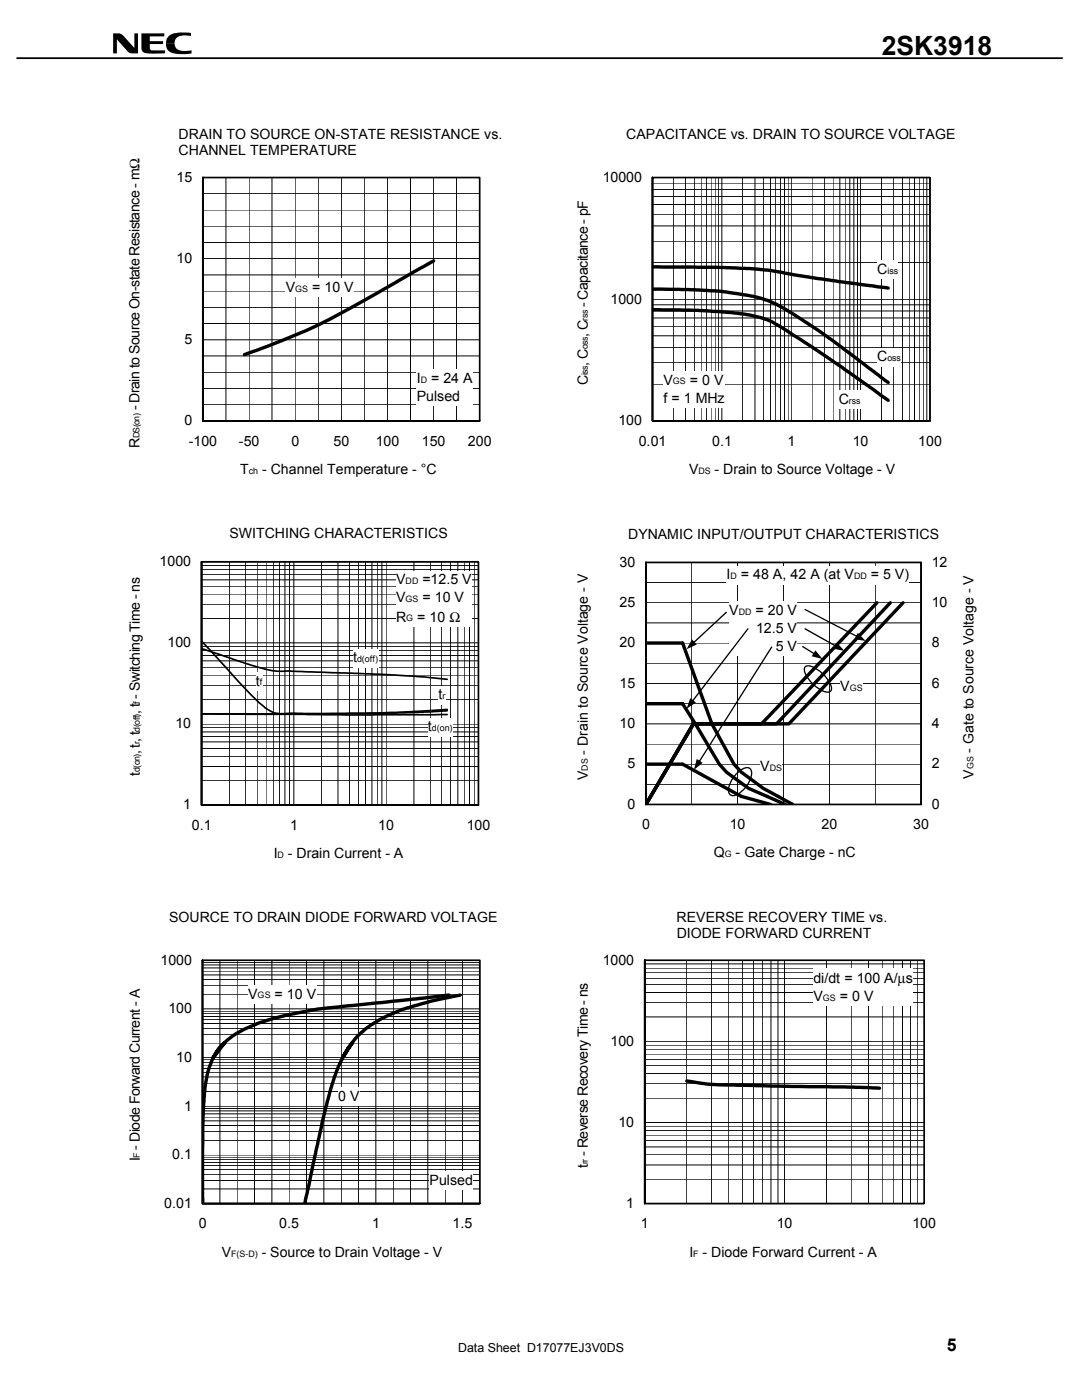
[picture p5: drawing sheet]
<svg xmlns="http://www.w3.org/2000/svg" width="216mm" height="279mm" viewBox="0 0 216 279" stroke-linecap="round" stroke-linejoin="round" font-family="sans-serif">
<path d="M22.6 6.7a2.29 2.29 0 0 1 2.4 .9l1.8 1.9v-2.8h.7v4a2.42 2.42 0 0 1-2.5-1l-1.7-1.8v2.8h-.7zM28.2 6.7h4.6v.6h-2.9v.9h2.6v.6h-2.6v1a4.7 4.7 0 0 0 2.8 .3h.2v.5l-2.8 .1a1.8 1.8 0 0 1-1.8-.7zM33.6 7.3a4.5 4.5 0 0 1 3.6-.8l.9 .1v.6l-.8-.1a1.81 1.81 0 0 0-2.5 1.6h-1.7l.1-.6zM33.1 8.7h1.7a1.56 1.56 0 0 0 2 1.5l1.4-.2v.7a9 9 0 0 1-4.1-.2 1.67 1.67 0 0 1-1-1.8z" fill="#000"/>
<path d="M3.3 11.6h208.8" fill="none" stroke="#000" stroke-width=".35"/>
<g fill="#fff">
<path d="M34.8 33h64.1v57.6h-64.1z"/>
<path d="M40.5 35.4h55.2v48.6h-55.2z"/>
</g>
<g fill="none" stroke="#000" stroke-width=".2">
<path d="M40.5 38.7h55.2M40.5 35.4h55.2v48.6M45.1 35.4v48.6M49.7 35.4v48.6M54.3 35.4v48.6M58.9 35.4v48.6M63.5 35.4v48.6M68.1 35.4v48.6M72.7 35.4v48.6M77.3 35.4v48.6M81.9 35.4v48.6M86.5 35.4v48.6"/>
<path d="M91.1 35.4v48.6M40.5 58.1h55.2M40.5 54.9h55.2M40.5 48.4h55.2M40.5 45.1h55.2M40.5 41.9h55.2M40.5 51.6h55.2M40.5 77.5h55.2M40.5 74.3h55.2M40.5 71h55.2M40.5 64.6h55.2M40.5 61.3h55.2"/>
<path d="M40.5 67.8h55.2M40.5 80.8h55.2"/>
</g>
<path d="M40.5 35.4h55.2v48.6h-55.2v-48.6v48.6h55.2" fill="none" stroke="#000" stroke-width=".34"/>
<path d="M86.5 52.1l-10.2 5.8a133.3 133.3 0 0 1-22.9 11.2l-4.6 1.7" fill="none" stroke="#000" stroke-width=".68"/>
<g fill="#fff">
<path d="M83.1 73.8h11.2v7.2h-11.2z"/>
<path d="M57 55.6h13.6v3.6h-13.6z"/>
<path d="M119.8 33h68.9v57.6h-68.9z"/>
<path d="M130.2 35.4h55.4v48.6h-55.4z"/>
</g>
<g fill="none" stroke="#000" stroke-width=".2">
<path d="M130.2 39.2h55.4M130.2 37.8h55.4M130.2 36.5h55.4M130.2 35.4h55.4v48.6M134.3 35.4v48.6M136.8 35.4v48.6M138.5 35.4v48.6M139.9 35.4v48.6M140.9 35.4v48.6M141.9 35.4v48.6M142.7 35.4v48.6M143.4 35.4v48.6"/>
<path d="M144 35.4v48.6M148.2 35.4v48.6M150.6 35.4v48.6M152.4 35.4v48.6M153.7 35.4v48.6M154.8 35.4v48.6M155.7 35.4v48.6M156.5 35.4v48.6M157.2 35.4v48.6M157.9 35.4v48.6M162 35.4v48.6M164.5 35.4v48.6"/>
<path d="M166.2 35.4v48.6M167.6 35.4v48.6M168.6 35.4v48.6M169.6 35.4v48.6M170.4 35.4v48.6M171.1 35.4v48.6M171.7 35.4v48.6M175.9 35.4v48.6M178.3 35.4v48.6M180.1 35.4v48.6M181.4 35.4v48.6M182.5 35.4v48.6"/>
<path d="M183.4 35.4v48.6M184.2 35.4v48.6M184.9 35.4v48.6M130.2 52.4h55.4M130.2 48.1h55.4M130.2 45.1h55.4M130.2 42.8h55.4M130.2 40.8h55.4M130.2 59.7h55.4M130.2 76.7h55.4M130.2 72.4h55.4M130.2 69.4h55.4"/>
<path d="M130.2 67h55.4M130.2 65.1h55.4M130.2 63.5h55.4M130.2 62.1h55.4M130.2 60.8h55.4"/>
</g>
<path d="M130.2 35.4h55.4v48.6h-55.4v-48.6v48.6h55.4" fill="none" stroke="#000" stroke-width=".34"/>
<path d="M130.2 53.3l15.3 .1a62.9 62.9 0 0 1 13.9 1.6l17.8 2.5M130.2 57.7l9.1 .2a54.8 54.8 0 0 1 13.8 2l3.6 1.8 6.7 4.3 13.8 10.3M130.2 61.8l9 .1 3.1 .2a33.4 33.4 0 0 1 11.9 2.2l10.8 6.9 12.2 8.7" fill="none" stroke="#000" stroke-width=".68"/>
<g fill="#fff">
<path d="M132.4 74.1h12.1v7.2h-12.1z"/>
<path d="M175 52h4.2v3.6h-4.2z"/>
<path d="M175 69.5h4.7v3.6h-4.7z"/>
<path d="M167.4 78h4.3v3.6h-4.3z"/>
<path d="M31.4 109.7h66.8v57.6h-66.8z"/>
</g>
<g fill="none" stroke="#000" stroke-width=".2">
<path d="M40.2 118.6h55.3M40.2 117h55.3M40.2 115.7h55.3M40.2 114.6h55.3M40.2 113.7h55.3M40.2 112.8h55.3M40.2 112.1h55.3v48.6M45.8 112.1v48.6M49 112.1v48.6M51.3 112.1v48.6M53.1 112.1v48.6M54.5 112.1v48.6"/>
<path d="M55.8 112.1v48.6M56.9 112.1v48.6M57.8 112.1v48.6M58.6 112.1v48.6M64.2 112.1v48.6M67.4 112.1v48.6M69.7 112.1v48.6M71.5 112.1v48.6M72.9 112.1v48.6M74.2 112.1v48.6M75.3 112.1v48.6M76.2 112.1v48.6"/>
<path d="M77 112.1v48.6M82.6 112.1v48.6M85.9 112.1v48.6M88.1 112.1v48.6M89.9 112.1v48.6M91.4 112.1v48.6M92.6 112.1v48.6M93.7 112.1v48.6M94.6 112.1v48.6M40.2 139.6h55.3M40.2 136.8h55.3M40.2 134.7h55.3"/>
<path d="M40.2 133.2h55.3M40.2 131.9h55.3M40.2 130.8h55.3M40.2 129.9h55.3M40.2 129.1h55.3M40.2 123.4h55.3M40.2 120.6h55.3M40.2 128.3h55.3M40.2 155.8h55.3M40.2 153h55.3M40.2 150.9h55.3M40.2 149.4h55.3"/>
<path d="M40.2 148.1h55.3M40.2 147h55.3M40.2 146.1h55.3M40.2 145.2h55.3M40.2 144.5h55.3"/>
</g>
<path d="M40.2 112.1h55.3v48.6h-55.3v-48.6v48.6h55.3M40.2 129.4l11.4 3.8a14.8 14.8 0 0 0 6.3 .7l17.8 .7 9.1 .5 4.4 .5M40.2 128l3.4 3.6a88.6 88.6 0 0 0 9.3 9.6 5.2 5.2 0 0 0 4.3 1.2l17.8-.1 14.2-.7M89.2 141.8l-5.7 .4-9.3 .2-34 .1 28.6 .2 20.4-.1" fill="none" stroke="#000" stroke-width=".34"/>
<g fill="#fff">
<path d="M87.5 136.9h1.4v3.6h-1.4z"/>
<path d="M70.4 129.5h5.1v3.6h-5.1z"/>
<path d="M85.4 143.3h4.9v3.6h-4.9z"/>
<path d="M51.1 134.2h1.3v3.6h-1.3z"/>
<path d="M79 114h15.1v11h-15.1z"/>
<path d="M123.2 109.7h66.3v57.3h-66.3z"/>
<path d="M128.9 112.2h54.9v48.3h-54.9z"/>
</g>
<g fill="none" stroke="#000" stroke-width=".2">
<path d="M128.9 116.3h54.9M128.9 112.2h54.9v48.3h-54.9M138 112.2v48.3M147.2 112.2v48.3M156.4 112.2v48.3M165.5 112.2v48.3M174.6 112.2v48.3M128.9 132.4h54.9M128.9 124.3h54.9M128.9 136.4h54.9M128.9 128.3h54.9M128.9 120.3h54.9"/>
<path d="M128.9 156.5h54.9M128.9 148.5h54.9M128.9 140.4h54.9M128.9 152.5h54.9M128.9 144.5h54.9"/>
</g>
<path d="M128.9 112.2h54.9v48.3h-54.9v-48.3v48.3M183.8 112.2v48.3" fill="none" stroke="#000" stroke-width=".34"/>
<path d="M128.9 128.3h7.3l5.8 16.2 4.5 8 1.4 1.6 4.4 3.2 5.9 3.2M175 120.3l-23 24.2h-13.6l-9.5 16 9.4-16h19.1l22.8-24.2M177.7 120.3l-22.7 24.2h-16.6M128.9 140.4h7.3l7.3 12.1 1.5 1.6 4.4 3.2 7.3 3.2M128.9 152.5h7.3l11.7 6.4 5.9 1.6" fill="none" stroke="#000" stroke-width=".68"/>
<g fill="#fff">
<path d="M151.7 151.3h4.3v3.6h-4.3z"/>
<path d="M145.5 120h13.5v10.8h-13.5z"/>
<path d="M144.9 113h36.5v3.6h-36.5z"/>
<path d="M167.6 135.3h4.5v3.6h-4.5z"/>
</g>
<g fill="#010101">
<path d="M160.5 121.6l.2-.1 10.5 5.5 .1 .2h-.2l-10.5-5.4zM171.2 126.3l1.5 1.6-2.2-.3z"/>
<path d="M160.5 125.4h.2l6.3 3.5 .1 .2-.2 .1-6.3-3.6zM167 128.2l1.5 1.7-2.2-.4z"/>
<path d="M160.1 129l.2-.1 2.4 1.6 .1 .1-.2 .1-2.5-1.5zM162.7 129.8l1.4 1.7-2.1-.5z"/>
<path d="M138.2 128.3l6.6-6.2h.2v.2l-6.6 6.2h-.2zM138.1 127.6l.9 1-2 1z"/>
<path d="M149.1 125.4h.2v.2l-11.1 14.5-.2 .1v-.2zM137.7 139.3l1.2 .9-1.9 1.3z"/>
<path d="M153.9 129.1l.2-.1v.2l-14.6 23-.1 .1-.1-.2zM139 151.5l1.2 .7-1.7 1.4z"/>
</g>
<path d="M160.7 133.1a2.69 2.69 0 0 1 2.9 .9l.6 .5a4.3 4.3 0 0 1 1.7 3.1 .9 .9 0 0 1-1.3 .4 7 7 0 0 1-4.1-4.2zM146.9 154.5a2.46 2.46 0 0 1 2.7-1.1 2.46 2.46 0 0 1-.3 2.9 4.4 4.4 0 0 1-3.2 2.5 1.05 1.05 0 0 1-.7-1.3 5.4 5.4 0 0 1 1.5-3z" fill="none" stroke="#010101" stroke-width=".26"/>
<g fill="#fff">
<path d="M31.6 189.3h66.5v57.5h-66.5z"/>
<path d="M40.4 191.6h55.3v48.6h-55.3z"/>
</g>
<g fill="none" stroke="#000" stroke-width=".2">
<path d="M40.4 198.4h55.3M40.4 196.7h55.3M40.4 195.5h55.3M40.4 194.6h55.3M40.4 193.8h55.3M40.4 193.2h55.3M40.4 192.6h55.3M40.4 192.1h55.3M40.4 191.6h55.3v48.6M43.9 191.6v48.6M47.3 191.6v48.6M50.8 191.6v48.6"/>
<path d="M54.3 191.6v48.6M57.7 191.6v48.6M61.2 191.6v48.6M64.6 191.6v48.6M68.1 191.6v48.6M71.5 191.6v48.6M75 191.6v48.6M78.5 191.6v48.6M81.9 191.6v48.6M85.4 191.6v48.6M88.8 191.6v48.6M92.3 191.6v48.6"/>
<path d="M40.4 217.8h55.3M40.4 216.2h55.3M40.4 214.9h55.3M40.4 214h55.3M40.4 213.2h55.3M40.4 212.6h55.3M40.4 212h55.3M40.4 211.5h55.3M40.4 208.2h55.3M40.4 206.4h55.3M40.4 205.2h55.3M40.4 204.3h55.3"/>
<path d="M40.4 203.5h55.3M40.4 202.9h55.3M40.4 202.3h55.3M40.4 201.8h55.3M40.4 211.1h55.3M40.4 201.3h55.3M40.4 237.3h55.3M40.4 235.6h55.3M40.4 234.4h55.3M40.4 233.4h55.3M40.4 232.6h55.3M40.4 232h55.3"/>
<path d="M40.4 231.4h55.3M40.4 230.9h55.3M40.4 227.6h55.3M40.4 225.8h55.3M40.4 224.6h55.3M40.4 223.7h55.3M40.4 222.9h55.3M40.4 222.3h55.3M40.4 221.7h55.3M40.4 221.2h55.3M40.4 230.5h55.3M40.4 220.8h55.3"/>
</g>
<path d="M40.4 191.6h55.3v48.6h-55.3v-48.6v48.6h55.3" fill="none" stroke="#000" stroke-width=".34"/>
<path d="M89.6 198.6l-19.1 2.1a72 72 0 0 0-10.6 1.4 50.9 50.9 0 0 0-8.5 2.2l-2.3 .9a13.6 13.6 0 0 0-6.5 5.7l-.1 .3 2.4-3.1-1.4 1.4a11.6 11.6 0 0 0-1.9 4.1 52.9 52.9 0 0 0-1.2 11.1v15.5M91.8 198.6a59.1 59.1 0 0 0-15.4 4.6l-2.1 1.2a13.9 13.9 0 0 0-3.5 3l-1.9 2.7-.6 1.1 2-3.1-.8 1.1-1.7 3a52.6 52.6 0 0 0-2.9 9.4l-4.1 18.6" fill="none" stroke="#000" stroke-width=".68"/>
<g fill="#fff">
<path d="M49.5 196.6h13.6v3.6h-13.6z"/>
<path d="M67.5 217.1h4.3v3.6h-4.3z"/>
<path d="M85.7 233.9h8.7v3.6h-8.7z"/>
<path d="M119.8 189.3h67.4v57.5h-67.4z"/>
</g>
<g fill="none" stroke="#000" stroke-width=".2">
<path d="M128.7 198.1h55.7M128.7 196.5h55.7M128.7 195.2h55.7M128.7 194.1h55.7M128.7 193.2h55.7M128.7 192.4h55.7M128.7 191.6h55.7v48.6h-55.7M137 191.6v48.6M141.9 191.6v48.6M145.4 191.6v48.6M148.1 191.6v48.6M150.3 191.6v48.6"/>
<path d="M152.2 191.6v48.6M153.8 191.6v48.6M155.2 191.6v48.6M156.5 191.6v48.6M164.9 191.6v48.6M169.8 191.6v48.6M173.3 191.6v48.6M176 191.6v48.6M178.2 191.6v48.6M180.1 191.6v48.6M181.7 191.6v48.6M183.1 191.6v48.6"/>
<path d="M128.7 219.2h55.7M128.7 216.3h55.7M128.7 214.2h55.7M128.7 212.7h55.7M128.7 211.4h55.7M128.7 210.4h55.7M128.7 209.4h55.7M128.7 208.6h55.7M128.7 202.9h55.7M128.7 200.1h55.7M128.7 207.8h55.7M128.7 235.3h55.7"/>
<path d="M128.7 232.5h55.7M128.7 230.5h55.7M128.7 228.9h55.7M128.7 227.6h55.7M128.7 226.5h55.7M128.7 225.6h55.7M128.7 224.7h55.7M128.7 224h55.7"/>
</g>
<path d="M128.7 191.6h55.7v48.6h-55.7v-48.6v48.6" fill="none" stroke="#000" stroke-width=".34"/>
<path d="M137 215.7a50.8 50.8 0 0 0 11.1 .9l20.4 .3 7 .3" fill="none" stroke="#000" stroke-width=".68"/>
<path d="M162.3 193.3h19.8v7.4h-19.8z" fill="#fff"/>
<text font-size="5.3" x="175.9" y="10.9">2SK3918</text>
<text font-size="3.5" x="189" y="269.7">5</text>
<g font-size="2.8">
<text x="35.6" y="27.8">DRAIN TO SOURCE ON-STATE RESISTANCE vs.</text>
<text x="125" y="27.8">CAPACITANCE vs. DRAIN TO SOURCE VOLTAGE</text>
<text x="35.6" y="31">CHANNEL TEMPERATURE</text>
<text x="35.2" y="36.3">15</text>
<text x="120.3" y="36.3">10000</text>
<text x="35.2" y="52.5">10</text>
<text x="57" y="58.2">V</text>
<text x="62.3" y="58.2">= 10 V</text>
<text x="175" y="54.7">C</text>
<text x="117.3" y="61.3" transform="rotate(-90 117.3 61.3)">- Capacitance - pF</text>
<text x="121.8" y="60.6">1000</text>
<text x="36.8" y="68.7">5</text>
<text x="117.3" y="67.3" transform="rotate(-90 117.3 67.3)">, C</text>
<text x="83.1" y="76.5">I</text>
<text x="86" y="76.5">= 24 A</text>
<text x="117.3" y="76.8" transform="rotate(-90 117.3 76.8)">C , C</text>
<text x="132.4" y="76.8">V</text>
<text x="137.7" y="76.8">= 0 V</text>
<text x="175" y="72.1">C</text>
<text x="27.8" y="81.9" transform="rotate(-90 27.8 81.9)">- Drain to Source On-state Resistance - mΩ</text>
<text x="83.1" y="80.1">Pulsed</text>
<text x="132.4" y="80.3">f = 1 MHz</text>
<text x="167.4" y="80.6">C</text>
<text x="27.8" y="89.4" transform="rotate(-90 27.8 89.4)">R</text>
<text x="36.8" y="84.8">0</text>
<text x="37.7" y="88.9">-100</text>
<text x="47.7" y="88.9">-50</text>
<text x="58.1" y="88.9">0</text>
<text x="66.6" y="88.9">50</text>
<text x="75" y="88.9">100</text>
<text x="84.2" y="88.9">150</text>
<text x="93.4" y="88.9">200</text>
<text x="123.4" y="84.8">100</text>
<text x="127.5" y="88.9">0.01</text>
<text x="142.1" y="88.9">0.1</text>
<text x="157.1" y="88.9">1</text>
<text x="170.2" y="88.9">10</text>
<text x="183.2" y="88.9">100</text>
<text x="47.9" y="94.6">T</text>
<text x="52.3" y="94.6">- Channel Temperature - °C</text>
<text x="137.5" y="94.6">V</text>
<text x="142.6" y="94.6">- Drain to Source Voltage - V</text>
<text x="45.8" y="107.4">SWITCHING CHARACTERISTICS</text>
<text x="125.3" y="107.6">DYNAMIC INPUT/OUTPUT CHARACTERISTICS</text>
<text x="31.9" y="113">1000</text>
<text x="123.6" y="113.1">30</text>
<text x="185.9" y="113.1">12</text>
<text x="79" y="116.6">V</text>
<text x="84.3" y="116.6">=12.5 V</text>
<text x="145" y="115.6">I</text>
<text x="147.8" y="115.6">= 48 A, 42 A (at V</text>
<text x="173.8" y="115.6">= 5 V)</text>
<text x="79" y="120.2">V</text>
<text x="79" y="124">R</text>
<text x="83.3" y="124">= 10</text>
<text x="84.3" y="120.2">= 10 V</text>
<text x="89.7" y="124.1">Ω</text>
<text x="123.6" y="121.2">25</text>
<text x="145.5" y="122.7">V</text>
<text x="150.8" y="122.7">= 20 V</text>
<text x="185.9" y="121.2">10</text>
<text x="33.4" y="129.2">100</text>
<text x="123.6" y="129.2">20</text>
<text x="150.9" y="126.3">12.5 V</text>
<text x="154.8" y="129.9">5 V</text>
<text x="185.9" y="129.2">8</text>
<text x="51.1" y="136.8">t</text>
<text x="70.4" y="132.2">t</text>
<text x="123.6" y="137.3">15</text>
<text x="167.7" y="137.9">V</text>
<text x="185.9" y="137.3">6</text>
<text x="27.9" y="142.5" transform="rotate(-90 27.9 142.5)">, t - Switching Time - ns</text>
<text x="87.5" y="139.6">t</text>
<text x="35" y="145.4">10</text>
<text x="85.4" y="146">t</text>
<text x="123.6" y="145.3">10</text>
<text x="185.9" y="145.3">4</text>
<text x="27.9" y="154.9" transform="rotate(-90 27.9 154.9)">t</text>
<text x="27.9" y="150.5" transform="rotate(-90 27.9 150.5)">, t, t</text>
<text x="117.3" y="155.7" transform="rotate(-90 117.3 155.7)">V</text>
<text x="117.3" y="150.6" transform="rotate(-90 117.3 150.6)">- Drain to Source Voltage - V</text>
<text x="125.2" y="153.4">5</text>
<text x="151.7" y="153.9">V</text>
<text x="185.9" y="153.4">2</text>
<text x="194.2" y="155.4" transform="rotate(-90 194.2 155.4)">V</text>
<text x="194.2" y="150.2" transform="rotate(-90 194.2 150.2)">- Gate to Source Voltage - V</text>
<text x="36.6" y="161.5">1</text>
<text x="125.2" y="161.4">0</text>
<text x="185.9" y="161.4">0</text>
<text x="38.3" y="165.6">0.1</text>
<text x="57.9" y="165.6">1</text>
<text x="75.5" y="165.6">10</text>
<text x="93.1" y="165.6">100</text>
<text x="128.1" y="165.5">0</text>
<text x="145.6" y="165.5">10</text>
<text x="163.9" y="165.5">20</text>
<text x="182.2" y="165.5">30</text>
<text x="54.6" y="171.3">I</text>
<text x="57.4" y="171.3">- Drain Current - A</text>
<text x="142.5" y="171">Q</text>
<text x="146.8" y="171">- Gate Charge - nC</text>
<text x="33.7" y="184">SOURCE TO DRAIN DIODE FORWARD VOLTAGE</text>
<text x="135" y="184">REVERSE RECOVERY TIME vs.</text>
<text x="135" y="187.2">DIODE FORWARD CURRENT</text>
<text x="32" y="192.5">1000</text>
<text x="120.3" y="192.5">1000</text>
<text x="162.3" y="196.1">di/dt = 100 A/µ</text>
<text x="180.7" y="196.1">s</text>
<text x="33.6" y="202.2">100</text>
<text x="49.5" y="199.3">V</text>
<text x="54.8" y="199.3">= 10 V</text>
<text x="162.3" y="199.7">V</text>
<text x="167.6" y="199.7">= 0 V</text>
<text x="121.8" y="208.7">100</text>
<text x="35.2" y="211.9">10</text>
<text x="36.7" y="221.6">1</text>
<text x="67.5" y="219.8">0 V</text>
<text x="123.4" y="224.9">10</text>
<text x="27.9" y="231.8" transform="rotate(-90 27.9 231.8)">I - Diode Forward Current - A</text>
<text x="34.4" y="231.4">0.1</text>
<text x="117.3" y="233" transform="rotate(-90 117.3 233)">t - Reverse Recovery Time - ns</text>
<text x="85.7" y="236.5">Pulsed</text>
<text x="32.8" y="241">0.01</text>
<text x="39.6" y="245.2">0</text>
<text x="55.7" y="245.2">0.5</text>
<text x="74.2" y="245.2">1</text>
<text x="90.3" y="245.2">1.5</text>
<text x="125" y="241">1</text>
<text x="127.9" y="245.2">1</text>
<text x="155" y="245.2">10</text>
<text x="182.1" y="245.2">100</text>
<text x="44.3" y="250.8">V</text>
<text x="52.2" y="250.8">- Source to Drain Voltage - V</text>
<text x="137.6" y="250.8">I - Diode Forward Current - A</text>
</g>
<text font-size="2.5" x="91.4" y="269.9">Data Sheet D17077EJ3V0DS</text>
<g font-size="1.8">
<text x="58.9" y="58.2">GS</text>
<text x="177.1" y="54.7">iss</text>
<text x="117.3" y="64" transform="rotate(-90 117.3 64)">rss</text>
<text x="117.3" y="69.7" transform="rotate(-90 117.3 69.7)">oss</text>
<text x="83.9" y="76.4">D</text>
<text x="117.3" y="74.9" transform="rotate(-90 117.3 74.9)">iss</text>
<text x="134.3" y="76.7">GS</text>
<text x="177.1" y="72.1">oss</text>
<text x="169.4" y="80.6">rss</text>
<text x="27.8" y="87.5" transform="rotate(-90 27.8 87.5)">DS(on)</text>
<text x="49.7" y="94.6">ch</text>
<text x="139.4" y="94.6">DS</text>
<text x="80.9" y="116.6">DD</text>
<text x="145.8" y="115.6">D</text>
<text x="170.4" y="115.6">DD</text>
<text x="80.9" y="120.2">GS</text>
<text x="81.1" y="124">G</text>
<text x="147.4" y="122.7">DD</text>
<text x="51.9" y="136.8">f</text>
<text x="71.2" y="132.1">d(off)</text>
<text x="169.6" y="137.9">GS</text>
<text x="27.9" y="140.5" transform="rotate(-90 27.9 140.5)">f</text>
<text x="88.3" y="139.6">r</text>
<text x="27.9" y="148.5" transform="rotate(-90 27.9 148.5)">r</text>
<text x="27.9" y="146" transform="rotate(-90 27.9 146)">d(off)</text>
<text x="86.2" y="145.9">d(on)</text>
<text x="27.9" y="154.1" transform="rotate(-90 27.9 154.1)">d(on)</text>
<text x="117.3" y="153.8" transform="rotate(-90 117.3 153.8)">DS</text>
<text x="153.6" y="153.9">DS</text>
<text x="194.2" y="153.5" transform="rotate(-90 194.2 153.5)">GS</text>
<text x="55.4" y="171.3">D</text>
<text x="144.6" y="171">G</text>
<text x="51.4" y="199.3">GS</text>
<text x="164.2" y="199.7">GS</text>
<text x="27.9" y="231.1" transform="rotate(-90 27.9 231.1)">F</text>
<text x="117.3" y="232.3" transform="rotate(-90 117.3 232.3)">rr</text>
<text x="46.1" y="250.8">F(S-D)</text>
<text x="138.3" y="250.8">F</text>
</g>
</svg>
